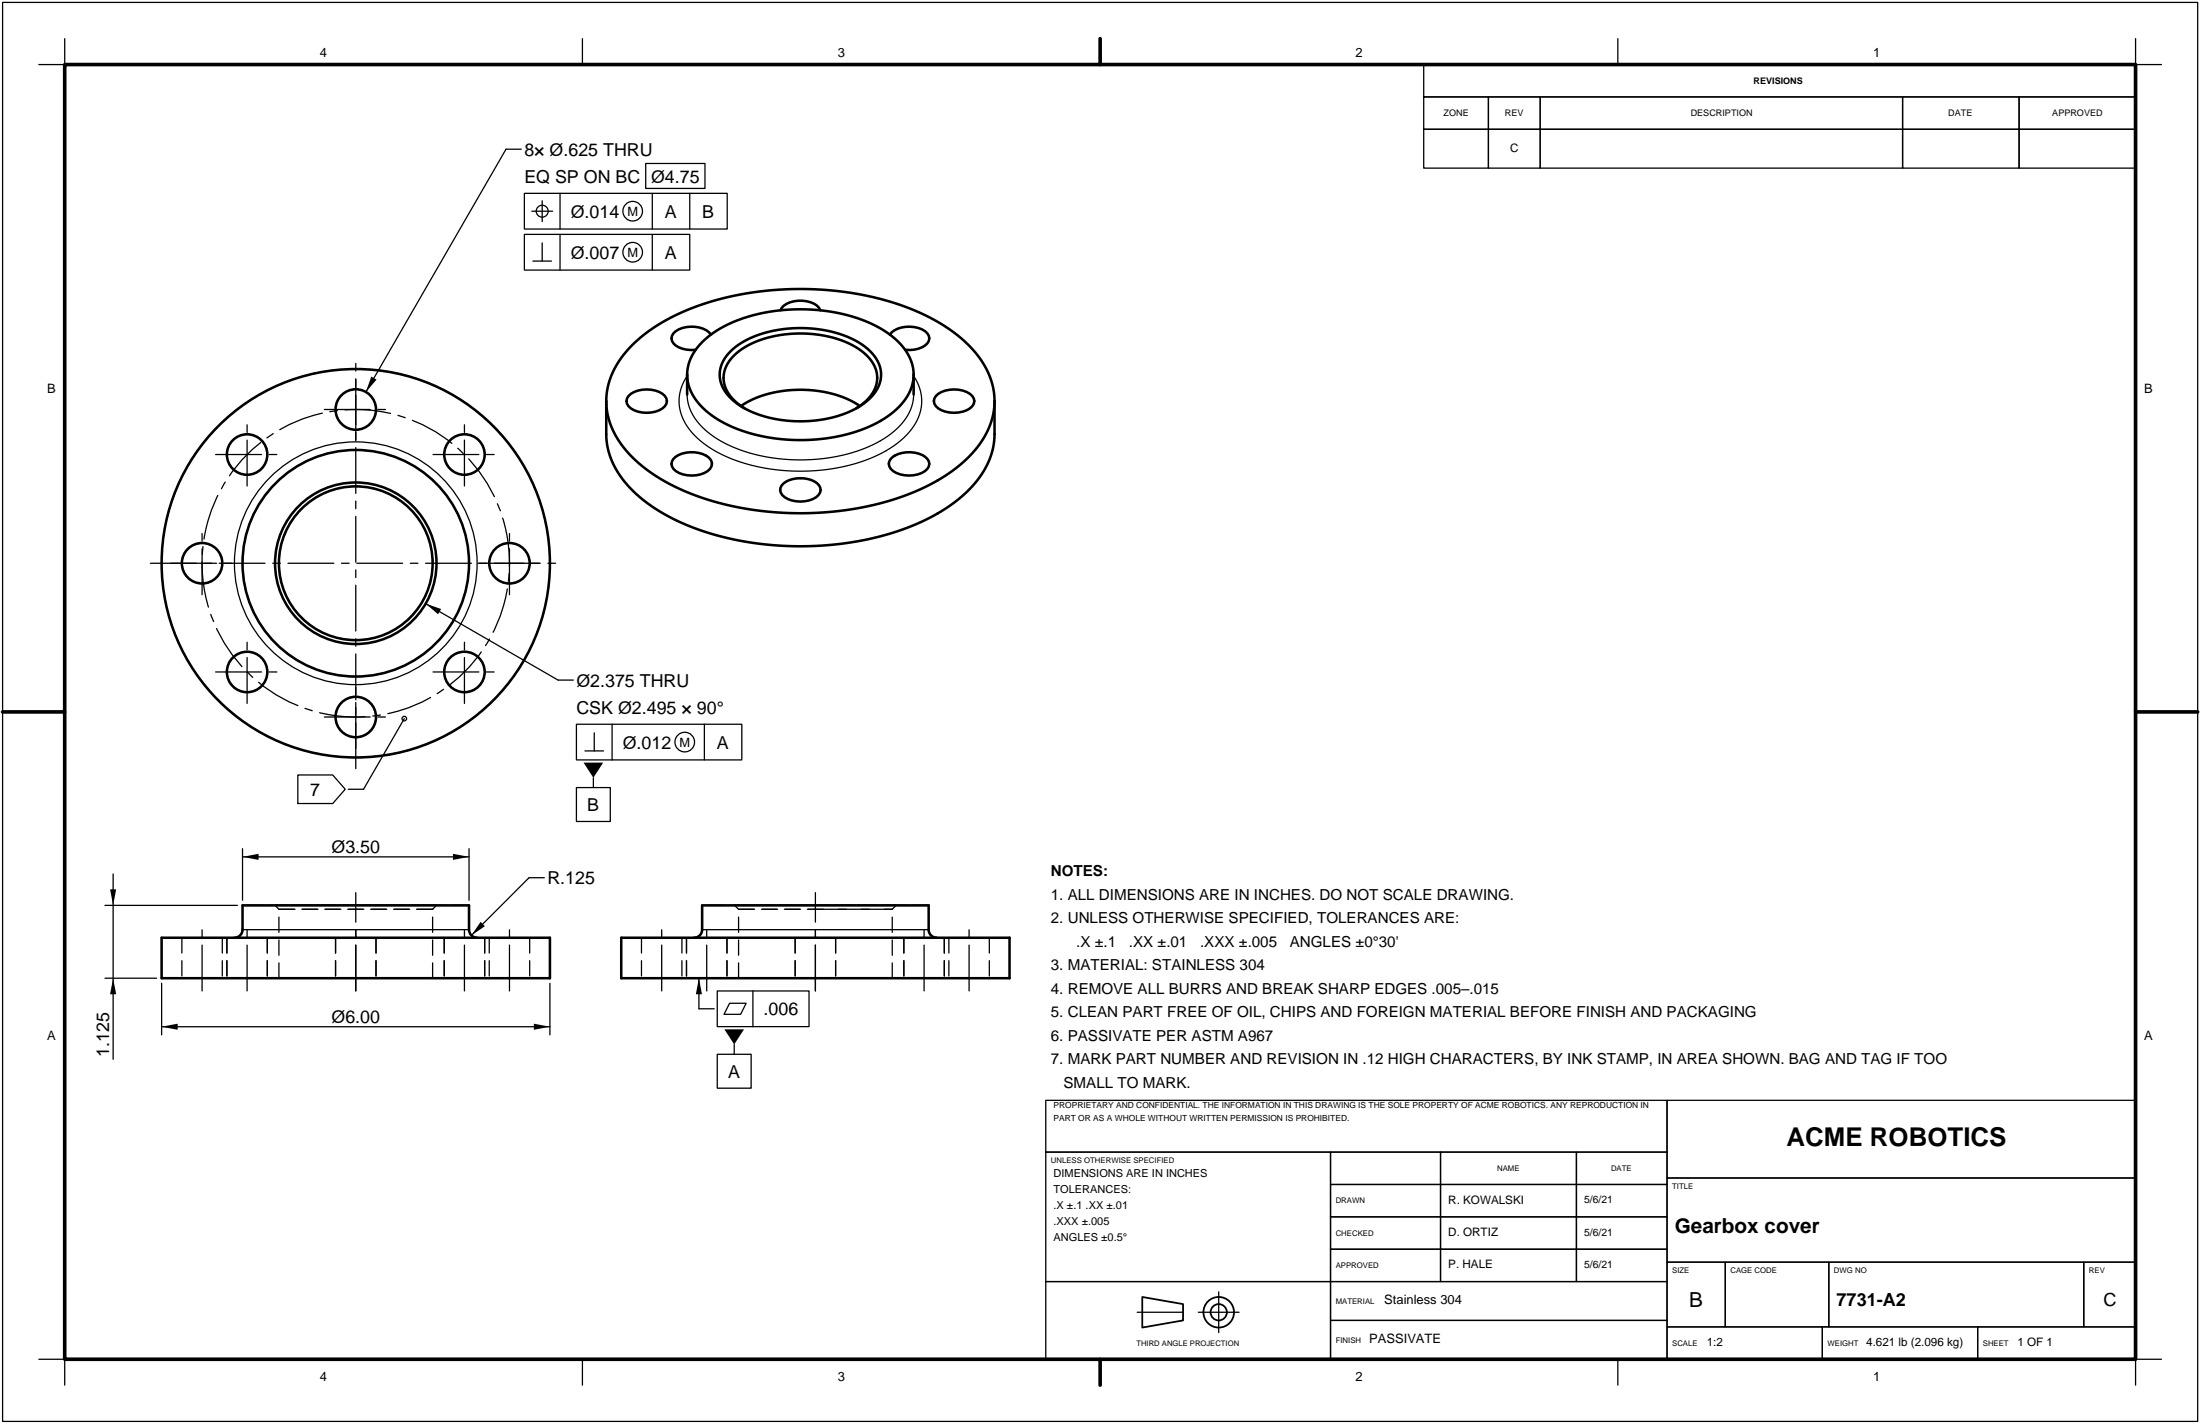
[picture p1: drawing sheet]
<svg xmlns="http://www.w3.org/2000/svg" width="432mm" height="279mm" viewBox="0 0 432 279" stroke-linecap="round" stroke-linejoin="round" font-family="sans-serif">
<g fill="none" stroke="#000" stroke-width=".25" stroke-dasharray="3 1.5">
<path d="M54 177.6h31.7M54.7 178.4h30.2M54.7 178.4l-.7-.8M84.9 178.4h-30.2M85.7 177.6h-31.7M85.7 177.6l-.8 .8M92.1 177.6h-44.5M144.2 177.6h15.8M145 178.4h15M145 178.4l-.8-.8M160 177.6h15.9M160 178.4h15.1"/>
<path d="M175.1 178.4h-30.1M175.1 178.4l.8-.8M175.9 177.6h-31.7M182.3 177.6h-44.5M35.7 191.9h7.9M35.7 184h7.9M35.7 184v7.9M43.6 191.9h-7.9M43.6 184h-7.9M43.6 184v7.9M44.5 191.9h6.8M44.5 191.9h8"/>
<path d="M44.5 184h6.8M44.5 184h8M44.5 184v7.9M46 184h47.6M51.3 191.9h1.2M51.3 191.9h-6.8M51.3 184h1.2M51.3 184h-6.8M52.5 191.9h-8M52.5 191.9h-1.2M52.5 184h-8M52.5 184h-1.2"/>
<path d="M52.5 184v7.9M54.7 191.9h30.2M54.7 191.9v-13.5M65.9 191.9h3.9M65.9 191.9h7.9M65.9 184h3.9M65.9 184h7.9M65.9 184v7.9M69.8 191.9h4M69.8 191.9h-3.9M69.8 184h4M69.8 184h-3.9"/>
<path d="M73.8 191.9h-7.9M73.8 191.9h-4M73.8 184h-7.9M73.8 184h-4M73.8 184v7.9M84.9 191.9v-13.5M84.9 191.9h-30.2M87.2 191.9h1.2M87.2 191.9h7.9M87.2 184h1.2M87.2 184h7.9M87.2 184v7.9"/>
<path d="M88.4 191.9h6.7M88.4 191.9h-1.2M88.4 184h6.7M88.4 184h-1.2M93.6 184h-47.6M95.1 191.9h-7.9M95.1 191.9h-6.7M95.1 184h-7.9M95.1 184h-6.7M95.1 184v7.9M96 191.9h8M96 184h8"/>
<path d="M96 184v7.9M104 191.9h-8M104 184h-8M104 184v7.9M107.9 191.9h-76.2M107.9 184h-76.2M125.9 191.9h7.9M125.9 184h7.9M125.9 184v7.9M133.8 191.9h-7.9M133.8 184h-7.9M133.8 184v7.9"/>
<path d="M134.7 191.9h8M134.7 191.9h6.8M134.7 184h8M134.7 184h6.8M134.7 184v7.9M136.2 184h23.8M141.5 191.9h-6.8M141.5 191.9h1.2M141.5 184h-6.8M141.5 184h1.2M142.7 191.9h-1.2M142.7 191.9h-8"/>
<path d="M142.7 184h-1.2M142.7 184h-8M142.7 184v7.9M145 191.9h15M145 191.9v-13.5M156.1 191.9h7.9M156.1 191.9h3.9M156.1 184h7.9M156.1 184h3.9M156.1 184v7.9M160 191.9h15.1M160 184h23.9"/>
<path d="M160 191.9h-3.9M160 191.9h4M160 184h-3.9M160 184h4M164 191.9h-4M164 191.9h-7.9M164 184h-4M164 184h-7.9M164 184v7.9M175.1 191.9h-30.1M175.1 191.9v-13.5M177.4 191.9h7.9"/>
<path d="M177.4 191.9h1.2M177.4 184h7.9M177.4 184h1.2M177.4 184v7.9M178.6 191.9h-1.2M178.6 191.9h6.7M178.6 184h-1.2M178.6 184h6.7M183.9 184h-47.7M185.3 191.9h-6.7M185.3 191.9h-7.9M185.3 184h-6.7"/>
<path d="M185.3 184h-7.9M185.3 184v7.9M186.2 191.9h8M186.2 184h8M186.2 184v7.9M194.2 191.9h-8M194.2 184h-8M194.2 184v7.9M198.1 191.9h-76.2M198.1 184h-76.2"/>
<circle cx="48.5" cy="89.2" r="4"/>
<circle cx="69.8" cy="80.3" r="4"/>
<circle cx="91.2" cy="89.2" r="4"/>
<circle cx="39.7" cy="110.5" r="4"/>
<circle cx="69.8" cy="110.5" r="38.1"/>
<circle cx="69.8" cy="110.5" r="22.2"/>
<circle cx="69.8" cy="110.5" r="15.1"/>
<circle cx="100" cy="110.5" r="4"/>
<circle cx="48.5" cy="131.8" r="4"/>
<circle cx="91.2" cy="131.8" r="4"/>
<circle cx="69.8" cy="140.7" r="4"/>
</g>
<g fill="none" stroke="#000" stroke-width=".25">
<path d="M.5 .5h430.8v278.4h-430.8zM12.7 7.6v5.1h-5.1M114.3 7.6v5.1M215.9 7.6v5.1M279.4 12.7h139.8v6.3h-139.8zM279.4 19h12.7v6.4h-12.7zM292.1 19h10.2v6.4h-10.2zM302.3 19h71.1v6.4h-71.1zM317.5 7.6v5.1M373.4 19h22.9v6.4h-22.9zM396.3 19h22.9v6.4h-22.9zM419.2 7.6v5.1h5"/>
<path d="M102.3 29.3h-3l-27.5 47.6M102.9 37.9h39.8v7h-39.8zM106.4 39.4v4.1M109.9 37.9v7M126.7 32.1h11.7v4.9h-11.7zM128 37.9v7M135.4 37.9v7M279.4 25.4h12.7v7.6h-12.7zM292.1 25.4h10.2v7.6h-10.2zM302.3 25.4h71.1v7.6h-71.1zM373.4 25.4h22.9v7.6h-22.9zM396.3 25.4h22.9v7.6h-22.9z"/>
<path d="M102.9 46h32.5v7h-32.5zM104.4 41.4h4.1M104.6 51.2h3.6M106.4 47.7v3.5M109.9 46v7M128 46v7M134.9 77.4a10.3 10.3 0 0 0 5 8.1 31.9 31.9 0 0 0 20.3 4.6 27.9 27.9 0 0 0 15.2-5.4 9.7 9.7 0 0 0 3.9-7.3M134.9 73.8a8.7 8.7 0 0 0 1.2 11.4 25.8 25.8 0 0 0 14.9 6.8 36.8 36.8 0 0 0 22.9-3.6 12.9 12.9 0 0 0 6.9-8.4 8.6 8.6 0 0 0-1.5-6.2M83.6 118.4l25.9 15h3M7.6 139.7h5.1M419.2 139.7h5M58.5 152.1h6.8l2.5 2.8-2.5 2.8h-6.8z"/>
<path d="M79.4 141l-8 13.9h-3M113.1 142.1h32.5v7h-32.5zM113.1 154.5h6.7v6.7h-6.7zM114.8 147.3h3.7M116.5 152.6v1.9M116.6 143.8v3.5M120.1 142.1v7M138.2 142.1v7M20.6 177.6h26M22.2 171.5v36.3M47.6 166.5v10.1M47.6 168.1h44.5"/>
<path d="M92.1 166.5v10.1M106.8 172.2h-3l-11.3 11.3M20.6 191.9h10.1M31.7 192.9v10.2M47.6 182.4h44.5M107.9 192.9v10.2M137.2 191.9v6h3M137.8 182.4h44.5M140.8 194.4h18v7h-18zM143.2 196.8h3.2l-1 2.2h-3.3zM147.8 194.4v7M31.7 201.5h76.2"/>
<path d="M140.8 206.9h6.6v6.6h-6.6zM144.1 204.9v2M205.3 215.9h121.9v10.2h-121.9zM327.2 215.9h92v15.2h-92zM205.3 226.1h55.8v25.4h-55.8zM261.1 226.1h21.6v6.3h-21.6zM261.1 232.4h21.6v6.4h-21.6zM261.1 238.8h21.6v6.3h-21.6zM282.7 226.1h26.7v6.3h-26.7zM282.7 232.4h26.7v6.4h-26.7zM282.7 238.8h26.7v6.3h-26.7zM309.4 226.1h17.8v6.3h-17.8z"/>
<path d="M309.4 232.4h17.8v6.4h-17.8zM309.4 238.8h17.8v6.3h-17.8zM327.2 231.1h92v16.5h-92zM205.3 251.5h55.8v15.2h-55.8zM261.1 245.1h21.6v6.4h-21.6zM261.1 251.5h66.1v7.6h-66.1zM261.1 259.1h66.1v7.6h-66.1zM282.7 245.1h26.7v6.4h-26.7zM309.4 245.1h17.8v6.4h-17.8zM327.2 247.6h11.4v12.7h-11.4zM338.6 247.6h20.3v12.7h-20.3zM358.9 247.6h50.1v12.7h-50.1z"/>
<path d="M409 247.6h10.2v12.7h-10.2zM7.6 266.7h5.1v5.1M114.3 266.7v5.1M215.9 266.7v5.1M317.5 266.7v5.1M327.2 260.3h30.5v6.4h-30.5zM357.7 260.3h30.5v6.4h-30.5zM388.2 260.3h31v6.4h-31zM424.2 266.7h-5v5.1"/>
<circle cx="106.4" cy="41.4" r="1.17"/>
<circle cx="124.2" cy="49.5" r="1.93"/>
<circle cx="124.2" cy="41.4" r="1.93"/>
<circle cx="69.8" cy="110.5" r="23.8"/>
<circle cx="79.4" cy="141" r=".45"/>
<circle cx="134.4" cy="145.6" r="1.93"/>
</g>
<g fill="none" stroke="#000" stroke-width=".5">
<path d="M119 78.7v6.5a16.3 16.3 0 0 0 6.3 12.1 43.7 43.7 0 0 0 21.7 9.1 60.8 60.8 0 0 0 34.5-4.3 25.7 25.7 0 0 0 12.2-10.8 13.6 13.6 0 0 0 1.5-6.1v-6.5M119 78.7a16.3 16.3 0 0 0 6.3 12.1 43.7 43.7 0 0 0 21.7 9.1 60.8 60.8 0 0 0 34.5-4.3 25.7 25.7 0 0 0 12.2-10.8 13.6 13.6 0 0 0 1.5-6.1M119 78.7a16.2 16.2 0 0 1 6.1-12 42.8 42.8 0 0 1 21.2-9.1 60.6 60.6 0 0 1 35.5 4.4 25.1 25.1 0 0 1 12.1 11 13.5 13.5 0 0 1 1.3 5.7M123.4 77.7a5.6 5.6 0 0 1 7.1 0 1.55 1.55 0 0 1-.5 2.4 5.8 5.8 0 0 1-6.6-.4 1.46 1.46 0 0 1 0-2zM134.9 73.5a10.3 10.3 0 0 0 5 8.1 31.9 31.9 0 0 0 20.3 4.6 27.9 27.9 0 0 0 15.2-5.4 9.7 9.7 0 0 0 3.9-7.3M134.9 73.5a10.2 10.2 0 0 1 5-8.1 31.7 31.7 0 0 1 19.9-4.6 27.2 27.2 0 0 1 16.1 5.9 9.4 9.4 0 0 1 3.4 6.8M134.9 73.5v3.9M139.5 65.7a5.4 5.4 0 0 0-6.3-1.1 1.73 1.73 0 0 0-1.3 1.4 1.73 1.73 0 0 0 .7 1.8 5.6 5.6 0 0 0 3.9 .8M143.4 68.9a19.6 19.6 0 0 1 13.2-4.5 21.2 21.2 0 0 1 13.7 4.1 6.1 6.1 0 0 1 1.9 7.8 13.2 13.2 0 0 1-8.2 5.4 24.7 24.7 0 0 1-18.8-2.1 7.4 7.4 0 0 1-3.9-6.5 6.7 6.7 0 0 1 2.1-4.2zM145.4 79.7a23 23 0 0 1 17.8-2.5 17.2 17.2 0 0 1 5.6 2.5M153.2 60.9a3.7 3.7 0 0 1 3.5-1.9 4.8 4.8 0 0 1 4.1 1.4l.2 .5M174.7 65.7a5.4 5.4 0 0 1 6.3-1.1 1.73 1.73 0 0 1 1.3 1.4 1.73 1.73 0 0 1-.7 1.8 5.6 5.6 0 0 1-3.9 .8"/>
<path d="M179.3 73.5v3.9M183.7 77.7a5.6 5.6 0 0 1 7.1 0 1.55 1.55 0 0 1-.4 2.4 5.8 5.8 0 0 1-6.7-.4 1.46 1.46 0 0 1 0-2zM132.2 90.1a5.5 5.5 0 0 1 7.2 0l.3 .5a1.84 1.84 0 0 1-1.5 2.2 5.7 5.7 0 0 1-6-.8 1.45 1.45 0 0 1 0-1.9zM146.2 80.1a7.5 7.5 0 0 1-4.2-6 7.4 7.4 0 0 1 4.3-6 23.5 23.5 0 0 1 21.6 0 7.6 7.6 0 0 1 4.3 6 7.3 7.3 0 0 1-4.2 6M153.8 94.8a5.9 5.9 0 0 1 6.6 0 1.58 1.58 0 0 1-.2 2.7 5.8 5.8 0 0 1-6.7-.4 1.51 1.51 0 0 1 .3-2.3zM174.9 89.9a5.6 5.6 0 0 1 7.1 .2 1.55 1.55 0 0 1-.5 2.3 5.8 5.8 0 0 1-6.7-.4 1.47 1.47 0 0 1 .1-2.1zM31.7 184h76.2v7.9h-76.2zM46 184a1.59 1.59 0 0 0 1.6-1.6v-4.8h44.5v4.8a1.59 1.59 0 0 0 1.5 1.6M121.9 184h76.2v7.9h-76.2zM136.2 184a1.59 1.59 0 0 0 1.6-1.6v-4.8h44.5v4.8a1.59 1.59 0 0 0 1.6 1.6"/>
<circle cx="48.5" cy="89.2" r="4"/>
<circle cx="69.8" cy="80.3" r="4"/>
<circle cx="91.2" cy="89.2" r="4"/>
<circle cx="39.7" cy="110.5" r="4"/>
<circle cx="69.8" cy="110.5" r="38.1"/>
<circle cx="69.8" cy="110.5" r="22.2"/>
<circle cx="69.8" cy="110.5" r="15.8"/>
<circle cx="69.8" cy="110.5" r="15.1"/>
<circle cx="100" cy="110.5" r="4"/>
<circle cx="48.5" cy="131.8" r="4"/>
<circle cx="91.2" cy="131.8" r="4"/>
<circle cx="69.8" cy="140.7" r="4"/>
</g>
<g fill="none" stroke="#000" stroke-width=".25" stroke-dasharray="9 1.5 1.5 1.5">
<path d="M42.3 89.2h12.4M48.5 95.4v-12.4M63.7 80.3h12.3M69.8 86.5v-12.3M85 89.2h12.3M91.2 95.4v-12.4M29.5 110.5h80.6M33.5 110.5h12.3M39.7 116.7v-12.4M93.8 110.5h12.4M100 116.7v-12.4M42.3 131.8h12.4"/>
<path d="M48.5 138v-12.3M85 131.8h12.3M91.2 138v-12.3M63.7 140.7h12.3M69.8 150.8v-80.6M69.8 146.9v-12.4M39.7 194.4v-12.9M48.5 194.4v-12.9M69.8 194.4v-19.3M69.8 194.4v-12.9M91.2 194.4v-12.9M100 194.4v-12.9"/>
<path d="M129.9 194.4v-12.9M138.7 194.4v-12.9M160 194.4v-19.3M160 194.4v-12.9M181.4 194.4v-12.9M190.2 194.4v-12.9M223.2 257.5h10M235.2 257.5h8M239.2 261.5v-8"/>
<circle cx="69.8" cy="110.5" r="30.2"/>
</g>
<path d="M72.9 73.9l1 .6-2.1 2.4zM83.6 118.4l3 1.1-.6 1zM114.5 149.6h3.9l-1.9 3zM21.6 174.5h1.2l-.6 3.1zM47.6 168.1l3.2-.6v1.2zM88.9 167.5l3.2 .6-3.2 .6zM22.2 191.9l.6 3.2h-1.2zM94.3 180.9l.9 .8-2.7 1.8zM137.2 191.9l.6 3.2h-1.2zM31.7 201.5l3.2-.6v1.2zM104.8 200.9l3.1 .6-3.1 .6zM142.2 202h3.8l-1.9 2.9z" fill="#000"/>
<path d="M12.7 12.7h406.5v254h-406.5zM215.9 7.6v5.1M.5 139.7h12.2M419.2 139.7h12.1M215.9 266.7v5.1" fill="none" stroke="#000" stroke-width=".71"/>
<g fill="none" stroke="#000" stroke-width=".35">
<path d="M224.2 254.5l8 1.4v3.2l-8 1.4z"/>
<circle cx="239.2" cy="257.5" r="3"/>
<circle cx="239.2" cy="257.5" r="1.6"/>
</g>
<text font-size="5.1" x="350.6" y="224.8">ACME ROBOTICS</text>
<g font-size="4.1">
<text x="328.7" y="241.8">Gearbox cover</text>
<text x="331.5" y="256.5">B</text>
</g>
<g font-size="3.6">
<text x="360.5" y="256.3">7731-A2</text>
<text x="412.8" y="256.3">C</text>
</g>
<g font-size="3.5">
<text x="102.9" y="30.5">8× Ø.625 THRU</text>
<text x="102.9" y="36">EQ SP ON BC</text>
<text x="127.8" y="36">Ø4.75</text>
<text x="112" y="42.7">Ø.014</text>
<text x="130.5" y="42.7">A</text>
<text x="137.8" y="42.7">B</text>
<text x="112" y="50.7">Ø.007</text>
<text x="130.5" y="50.7">A</text>
<text x="113.1" y="134.7">Ø2.375 THRU</text>
<text x="113.1" y="140.1">CSK Ø2.495 × 90°</text>
<text x="122.2" y="146.9">Ø.012</text>
<text x="140.7" y="146.9">A</text>
<text x="60.9" y="156.1">7</text>
<text x="115.3" y="159.1">B</text>
<text x="65.1" y="167.3">Ø3.50</text>
<text x="107.4" y="173.5">R.125</text>
<text x="65.1" y="200.7">Ø6.00</text>
<text x="149.9" y="199.2">.006</text>
<text x="21.4" y="207.3" transform="rotate(-90 21.4 207.3)">1.125</text>
<text x="142.9" y="211.4">A</text>
</g>
<g font-size="3">
<text x="206.3" y="171.9">NOTES:</text>
<text x="206.3" y="176.5">1. ALL DIMENSIONS ARE IN INCHES. DO NOT SCALE DRAWING.</text>
<text x="206.3" y="181.1">2. UNLESS OTHERWISE SPECIFIED, TOLERANCES ARE:</text>
<text x="211.2" y="185.7">.X ±.1</text>
<text x="221.6" y="185.7">.XX ±.01</text>
<text x="235.5" y="185.7">.XXX ±.005</text>
<text x="253.2" y="185.7">ANGLES ±0°30'</text>
<text x="206.3" y="190.3">3. MATERIAL: STAINLESS 304</text>
<text x="206.3" y="194.9">4. REMOVE ALL BURRS AND BREAK SHARP EDGES .005–.015</text>
<text x="206.3" y="199.6">5. CLEAN PART FREE OF OIL, CHIPS AND FOREIGN MATERIAL BEFORE FINISH AND PACKAGING</text>
<text x="206.3" y="208.8">7. MARK PART NUMBER AND REVISION IN .12 HIGH CHARACTERS, BY INK STAMP, IN AREA SHOWN. BAG AND TAG IF TOO</text>
<text x="206.3" y="204.2">6. PASSIVATE PER ASTM A967</text>
<text x="208.7" y="213.4">SMALL TO MARK.</text>
</g>
<g font-size="2.5">
<text x="62.8" y="11.1">4</text>
<text x="164.4" y="11.1">3</text>
<text x="266" y="11.1">2</text>
<text x="367.6" y="11.1">1</text>
<text x="123.1" y="42.3">M</text>
<text x="123.1" y="50.4">M</text>
<text x="9.3" y="77.1">B</text>
<text x="420.8" y="77.1">B</text>
<text x="133.3" y="146.5">M</text>
<text x="9.3" y="204.1">A</text>
<text x="420.8" y="204.1">A</text>
<text x="271.7" y="255.9">Stainless 304</text>
<text x="268.7" y="263.5">PASSIVATE</text>
<text x="62.8" y="271">4</text>
<text x="164.4" y="271">3</text>
<text x="266" y="271">2</text>
<text x="367.6" y="271">1</text>
</g>
<g font-size="2.3">
<text x="296.4" y="29.8">C</text>
<text x="284.3" y="236.2">R. KOWALSKI</text>
<text x="284.3" y="242.5">D. ORTIZ</text>
<text x="284.3" y="248.9">P. HALE</text>
<text x="335" y="264.1">1:2</text>
<text x="366.3" y="264.1">4.621 lb (2.096 kg)</text>
<text x="396" y="264.1">1 OF 1</text>
</g>
<g font-size="2.2">
<text x="206.8" y="230.9">DIMENSIONS ARE IN INCHES</text>
<text x="206.8" y="234">TOLERANCES:</text>
<text x="206.8" y="237.2">.X ±.1 .XX ±.01</text>
<text x="206.8" y="240.3">.XXX ±.005</text>
<text x="206.8" y="243.4">ANGLES ±0.5°</text>
</g>
<g font-size="2">
<text x="310.9" y="236.1">5/6/21</text>
<text x="310.9" y="242.5">5/6/21</text>
<text x="310.9" y="248.8">5/6/21</text>
</g>
<g font-size="1.8">
<text x="344.2" y="16.5">REVISIONS</text>
<text x="283.3" y="22.8">ZONE</text>
<text x="295.4" y="22.8">REV</text>
<text x="331.8" y="22.8">DESCRIPTION</text>
<text x="382.4" y="22.8">DATE</text>
<text x="402.8" y="22.8">APPROVED</text>
</g>
<g font-size="1.7">
<text x="206.8" y="217.5">PROPRIETARY AND CONFIDENTIAL. THE INFORMATION IN THIS DRAWING IS THE SOLE PROPERTY OF ACME ROBOTICS. ANY REPRODUCTION IN</text>
<text x="206.8" y="219.9">PART OR AS A WHOLE WITHOUT WRITTEN PERMISSION IS PROHIBITED.</text>
</g>
<g font-size="1.5">
<text x="206.3" y="228.2">UNLESS OTHERWISE SPECIFIED</text>
<text x="293.9" y="229.8">NAME</text>
<text x="316.2" y="229.8">DATE</text>
<text x="328.2" y="233.3">TITLE</text>
<text x="262.2" y="236.1">DRAWN</text>
<text x="262.2" y="242.5">CHECKED</text>
<text x="262.2" y="248.8">APPROVED</text>
<text x="328.2" y="249.8">SIZE</text>
<text x="339.6" y="249.8">CAGE CODE</text>
<text x="360" y="249.8">DWG NO</text>
<text x="410" y="249.8">REV</text>
<text x="262.2" y="255.8">MATERIAL</text>
<text x="262.2" y="263.4">FINISH</text>
<text x="223.1" y="264.1">THIRD ANGLE PROJECTION</text>
<text x="328.2" y="264.1">SCALE</text>
<text x="358.7" y="264.1">WEIGHT</text>
<text x="389.2" y="264.1">SHEET</text>
</g>
</svg>
